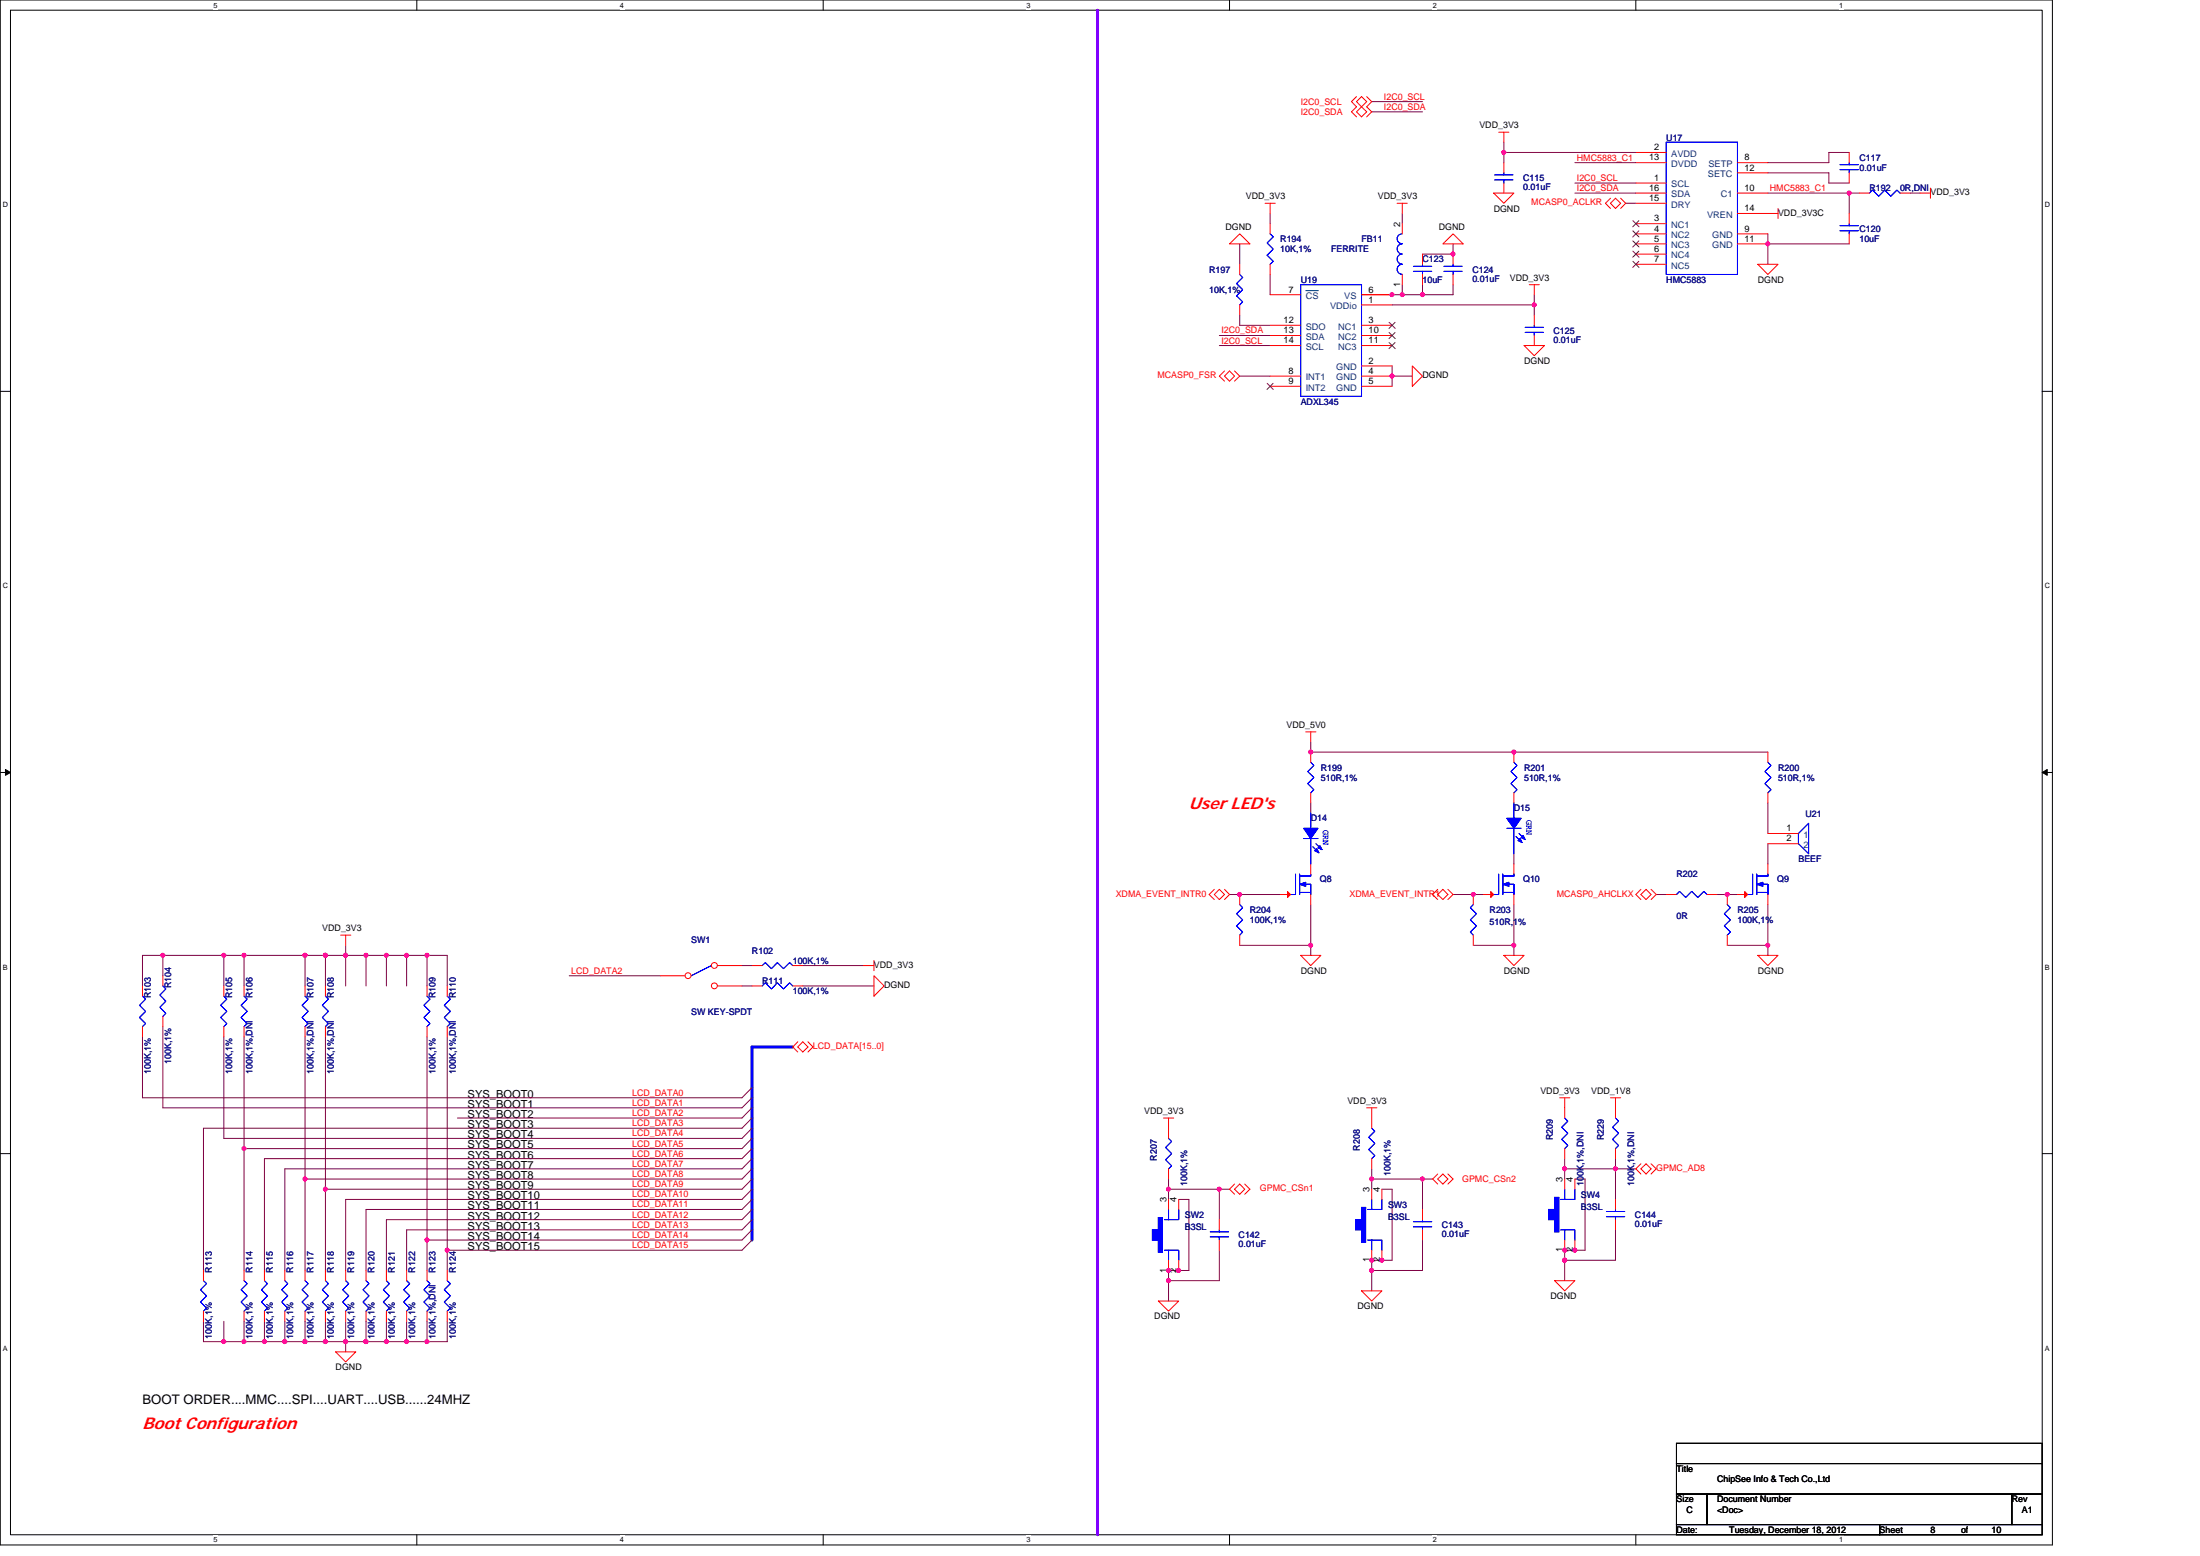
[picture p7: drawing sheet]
<svg xmlns="http://www.w3.org/2000/svg" width="297mm" height="210mm" viewBox="0 0 297 210" stroke-linecap="round" stroke-linejoin="round" font-family="sans-serif">
<path d="M0 0h277.1v208.5h-277.1zM1.4 1.4h274.3v205.7h-274.3z" fill="none" stroke="#000" stroke-width=".14"/>
<g fill="#fff">
<path d="M28.8 .1h.6v1.1h-.6z"/>
<path d="M28.8 207.3h.6v1.1h-.6z"/>
</g>
<path d="M56.3 0v1.4M56.3 207.1v1.4" fill="none" stroke="#000" stroke-width=".14"/>
<g fill="#fff">
<path d="M83.7 .1h.6v1.1h-.6z"/>
<path d="M83.7 207.3h.6v1.1h-.6z"/>
</g>
<path d="M111.1 0v1.4M111.1 207.1v1.4" fill="none" stroke="#000" stroke-width=".14"/>
<g fill="#fff">
<path d="M138.6 .1h.5v1.1h-.5z"/>
<path d="M138.6 207.3h.5v1.1h-.5z"/>
</g>
<path d="M166 0v1.4M166 207.1v1.4" fill="none" stroke="#000" stroke-width=".14"/>
<g fill="#fff">
<path d="M193.4 .1h.6v1.1h-.6z"/>
<path d="M193.4 207.3h.6v1.1h-.6z"/>
</g>
<path d="M220.9 0v1.4M220.9 207.1v1.4" fill="none" stroke="#000" stroke-width=".14"/>
<g fill="#fff">
<path d="M248.3 .1h.6v1.1h-.6z"/>
<path d="M248.3 207.3h.6v1.1h-.6z"/>
<path d="M.4 27.1h.7v1.1h-.7z"/>
<path d="M276.1 27.1h.7v1.1h-.7z"/>
<path d="M.4 78.5h.7v1.1h-.7z"/>
<path d="M276.1 78.5h.7v1.1h-.7z"/>
</g>
<path d="M0 52.8h1.4M275.7 52.8h1.4" fill="none" stroke="#000" stroke-width=".14"/>
<g fill="#fff">
<path d="M.4 130h.7v1.1h-.7z"/>
<path d="M276.1 130h.7v1.1h-.7z"/>
</g>
<path d="M0 104.2h1.4M275.7 104.2h1.4" fill="none" stroke="#000" stroke-width=".14"/>
<path d="M.7 103.8l.7 .4-.7 .4zM275.7 104.2l.7-.4v.8z" fill="#000" stroke="#000" stroke-width=".14"/>
<g fill="#fff">
<path d="M.4 181.4h.7v1.1h-.7z"/>
<path d="M276.1 181.4h.7v1.1h-.7z"/>
</g>
<path d="M0 155.7h1.4M275.7 155.7h1.4M226.4 194.8h49.3v2.7h-49.3zM226.4 197.5h49.3v4.1h-49.3zM226.4 201.6h4.1v4.1h-4.1zM226.4 205.7h27.4v1.4h-27.4zM230.5 201.6h41.1v4.1h-41.1zM253.8 205.7h21.9v1.4h-21.9zM271.6 201.6h4.1v4.1h-4.1z" fill="none" stroke="#000" stroke-width=".14"/>
<path d="M148.2 1.4v205.7" fill="none" stroke="#8000ff" stroke-width=".4"/>
<g fill="none" stroke="#800040" stroke-width=".14">
<path d="M185.2 13.7h6.9M185.2 15.1h6.9M203 19.2v2.7M167.4 32.9v2.8M171.5 37v2.8M171.5 28.8v1.4M183.8 39.8h5.5M189.3 39.8h2.8M189.3 38.4v1.4M189.3 28.8v1.4M192.1 38.4v1.4M196.2 32.9v1.4h-4.1"/>
<path d="M196.2 38.4v1.4h-4.1M203 20.6h17.9M207.2 39.8v1.3M212.6 21.9h8.3M212.6 26.1h8.3M212.6 24.7h8.3M219.5 27.4h1.4M238.7 31.6v1.3M238.7 32.9h11M238.7 32.9v2.8M238.7 26.1h11v2.7M238.7 23.3h8.2v1.4h2.8"/>
<path d="M249.7 20.6h-2.8v1.3h-8.2M249.7 26.1h1.4M257.9 26.1h1.4M164.6 46.6h6.9M164.6 45.3h6.9M167.4 50.8h4.1M167.4 42.5v1.4h4.1M188 41.1h19.2M188 50.8h2.7M188 49.4v1.4M188 50.8v1.3M207.2 41.1v1.4"/>
<path d="M177 108.4v1.3M177 100.1v1.4h61.7M204.4 115.2v1.4M238.7 113.9v2.7M238.7 108.4v4.1M19.2 139.9v8.2h81l1.3-1.3M22 138.5v11h78.2l1.3-1.4M22 128.9h-2.8v4.2M22 128.9v2.8M22 128.9h8.2M30.2 128.9v4.2M30.2 128.9h2.8"/>
<path d="M30.2 139.9v13.7h70l1.3-1.3M33 128.9h8.2M33 139.9v15.1M33 128.9v4.2M41.2 128.9v4.2M41.2 139.9v19.2M41.2 128.9h2.7M43.9 128.9h2.8M43.9 128.9v4.2M43.9 139.9v20.6M46.7 127.6v1.3M46.7 128.9v4.2"/>
<path d="M46.7 128.9h2.7M49.4 128.9v4.2M49.4 128.9h2.8M52.2 128.9v4.2M52.2 128.9h2.7v4.2M54.9 128.9h2.8M57.7 128.9v4.2M57.7 139.9v27.4M57.7 128.9h2.7v4.2M60.4 139.9v28.8M76.9 131.7h12.3M100.2 130.3h1.3"/>
<path d="M100.2 133.1h1.3M108.4 130.3h8.2M108.4 133.1h9.6M166 120.7h6.9M167.4 127.6h9.6M177 127.6v1.3M177 122.1v5.5M196.2 120.7h4.1M198.9 127.6h5.5M204.4 127.6v1.3M204.4 122.1v5.5M223.6 120.7h1.4"/>
<path d="M231.8 120.7h2.8M233.2 127.6h5.5M238.7 122.1v5.5M238.7 127.6v1.3M33 155v16.4M41.2 159.1v12.3M101.5 155l-1.3 1.4h-64.5v15M101.5 150.9l-1.3 1.4h-72.7v19.1M101.5 156.4l-1.3 1.3h-61.7v13.7M101.5 149.5l-1.3 1.4h-38.4M101.5 153.6l-1.3 1.4h-67.2M101.5 157.7l-1.3 1.4h-59"/>
<path d="M101.5 159.1l-1.3 1.4h-56.3M157.8 159.1v1.4M185.2 157.7v1.4M185.2 159.1h6.9M185.2 159.1v1.4M192.1 159.1h1.3M192.1 159.1v4.1M211.3 157.7v1.4M211.3 156.4v1.3M211.3 157.7h6.8M212.6 159.1h1.4v9.6h-2.7v4.1M218.1 157.7v4.2"/>
<path d="M218.1 157.7h2.8M218.1 156.4v1.3M27.5 178.3v2.8h2.7M30.2 178.3v2.8M33 178.3v2.8M35.7 178.3v2.8M38.5 178.3v2.8M41.2 178.3v2.8M43.9 160.5v10.9M43.9 178.3v2.8M46.7 178.3v2.8M49.4 178.3v2.8"/>
<path d="M52.2 178.3v2.8M54.9 178.3v2.8M57.7 178.3v2.8M57.7 167.3v4.1M60.4 168.7v2.7M60.4 178.3v2.8h-2.7M101.5 160.5l-1.3 1.4h-53.5v9.5M101.5 161.9l-1.3 1.3h-50.8v8.2M101.5 163.2l-1.3 1.4h-48v6.8M101.5 164.6l-1.3 1.4h-45.3v5.4M101.5 167.3l-1.3 1.4h-39.8M101.5 166l-1.3 1.3h-42.5"/>
<path d="M157.8 160.5v1.4M157.8 160.5h6.8v4.1M159.1 161.9h1.4v9.5h-2.7v4.2M164.6 160.5h1.4M164.6 168.7v4.1h-6.8M186.6 160.5h1.4v9.6h-2.8v4.1M192.1 167.3v4.1h-6.9M218.1 166v4.1h-6.8M30.2 181.1h2.8M33 181.1h2.7M35.7 181.1h2.8M38.5 181.1h2.7"/>
<path d="M41.2 181.1h2.7M43.9 181.1h2.8M46.7 181.1v1.3M46.7 181.1h2.7M49.4 181.1h2.8M52.2 181.1h2.7M54.9 181.1h2.8"/>
</g>
<g fill="#f0f" stroke="#f0f" stroke-width=".14">
<circle cx="164.6" cy="160.5" r=".27"/>
<circle cx="157.8" cy="172.8" r=".27"/>
<circle cx="157.8" cy="171.4" r=".27"/>
<circle cx="192" cy="159.1" r=".27"/>
<circle cx="185.2" cy="171.4" r=".27"/>
<circle cx="185.2" cy="170.1" r=".27"/>
<circle cx="186.6" cy="170.1" r=".27"/>
<circle cx="185.2" cy="159.1" r=".27"/>
<circle cx="218.1" cy="157.7" r=".27"/>
<circle cx="211.2" cy="170.1" r=".27"/>
<circle cx="211.2" cy="168.7" r=".27"/>
<circle cx="212.6" cy="168.7" r=".27"/>
<circle cx="211.2" cy="157.7" r=".27"/>
<circle cx="204.4" cy="101.5" r=".27"/>
<circle cx="233.2" cy="120.7" r=".27"/>
<circle cx="167.4" cy="120.7" r=".27"/>
<circle cx="187.9" cy="50.7" r=".27"/>
<circle cx="187.9" cy="39.8" r=".27"/>
<circle cx="196.2" cy="34.3" r=".27"/>
<circle cx="192" cy="39.8" r=".27"/>
<circle cx="189.3" cy="39.8" r=".27"/>
<circle cx="207.1" cy="41.1" r=".27"/>
<circle cx="203" cy="20.6" r=".27"/>
<circle cx="249.7" cy="26" r=".27"/>
<circle cx="238.7" cy="32.9" r=".27"/>
<circle cx="157.8" cy="160.5" r=".27"/>
<circle cx="159.1" cy="171.4" r=".27"/>
<circle cx="57.6" cy="167.3" r=".27"/>
<circle cx="60.4" cy="168.7" r=".27"/>
<circle cx="46.7" cy="128.9" r=".27"/>
<circle cx="43.9" cy="128.9" r=".27"/>
<circle cx="41.2" cy="128.9" r=".27"/>
<circle cx="49.4" cy="128.9" r=".27"/>
<circle cx="57.6" cy="128.9" r=".27"/>
<circle cx="41.2" cy="159.1" r=".27"/>
<circle cx="38.4" cy="181" r=".27"/>
<circle cx="35.7" cy="181" r=".27"/>
<circle cx="52.2" cy="181" r=".27"/>
<circle cx="49.4" cy="181" r=".27"/>
<circle cx="32.9" cy="181" r=".27"/>
<circle cx="54.9" cy="181" r=".27"/>
<circle cx="46.7" cy="181" r=".27"/>
<circle cx="43.9" cy="181" r=".27"/>
<circle cx="41.2" cy="181" r=".27"/>
<circle cx="54.9" cy="128.9" r=".27"/>
<circle cx="30.2" cy="128.9" r=".27"/>
<circle cx="22" cy="128.9" r=".27"/>
<circle cx="57.6" cy="181" r=".27"/>
<circle cx="30.2" cy="181" r=".27"/>
<circle cx="32.9" cy="128.9" r=".27"/>
<circle cx="32.9" cy="155" r=".27"/>
<circle cx="43.9" cy="160.5" r=".27"/>
<circle cx="52.2" cy="128.9" r=".27"/>
<circle cx="204.4" cy="127.6" r=".27"/>
<circle cx="198.9" cy="120.7" r=".27"/>
<circle cx="177" cy="101.5" r=".27"/>
<circle cx="238.7" cy="127.6" r=".27"/>
<circle cx="177" cy="127.6" r=".27"/>
</g>
<path d="M107 141.3h-5.5v26" fill="none" stroke="#00f" stroke-width=".4"/>
<g fill="none" stroke="#f00" stroke-width=".14">
<path d="M183.2 13.7l.6-.7 .7 .7-.7 .7zM183.2 15.1l.6-.7 .7 .7-.7 .7zM183.2 13l-.7 .7 .7 .7-.7 .7 .7 .7M184.5 13l.7 .7-.7 .7 .7 .7-.7 .7M202.3 17.8h1.4M203 17.8v1.4M166 32.9l1.4-1.3 1.4 1.3zM167.4 35.7v1.3M170.8 27.4h1.4M171.5 27.4v1.4M188.6 27.4h1.4M189.3 27.4v1.4"/>
<path d="M192.1 34.3v1.4M192.1 37v1.4M194.8 32.9l1.4-1.3 1.3 1.3zM196.2 34.3v1.4M196.2 37v1.4M201.7 26.1h2.7l-1.4 1.3zM203 21.9v1.4M203 24.7v1.4M206.5 38.4h1.3M207.2 38.4v1.4M217.4 27.4l.7-.6 .7 .6-.7 .7zM217.4 26.8l-.6 .6 .6 .7"/>
<path d="M218.8 26.8l.7 .6-.7 .7M220.9 20.6h4.1M220.9 21.9h4.1M220.9 24.7h4.1M220.9 26.1h4.1M220.9 27.4h4.1M220.9 30.2h4.1M220.9 31.6h4.1M220.9 32.9h4.1M220.9 34.3h4.1M220.9 35.7h4.1M234.6 28.8h5.5"/>
<path d="M234.6 32.9h4.1M234.6 31.6h4.1M234.6 26.1h4.1M234.6 23.3h4.1M234.6 21.9h4.1M237.3 35.7h2.8l-1.4 1.3zM240.1 28.1v1.4M249.7 28.8v1.4M249.7 31.6v1.3M249.7 20.6v1.3M249.7 23.3v1.4M251.1 26.1h1.3"/>
<path d="M256.5 26.1h1.4M259.3 26.1h1.3M260.6 25.4v1.4M165.3 50.1l-.7 .7 .7 .6M166 50.1l.7 .7-.7 .6-.7-.6zM166.7 50.1l.7 .7-.7 .6M167.4 41.1v1.4M190.7 49.4l1.4 1.4-1.4 1.3zM205.8 46.6h2.7l-1.3 1.4zM207.2 42.5v1.4M207.2 45.3v1.3M176.3 98.8h1.4"/>
<path d="M177 98.8v1.3M177 116.6v1.4M177 101.5v1.4M177 107v1.4M204.4 115.2h.1M204.4 108.4h.1M204.4 101.5v1.4M204.4 107v1.4M238.7 101.5v1.4M238.7 107v1.4M22 131.7v1.4M22 137.2v1.3"/>
<path d="M30.2 133.1v1.3M30.2 138.5v1.4M41.2 133.1v1.3M41.2 138.5v1.4M46 126.2h1.4M46.7 126.2v1.4M60.4 133.1v1.3M60.4 138.5v1.4M101.5 130.3h1.4M101.5 133.1h1.4M107 130.3h1.4M107 133.1h1.4"/>
<path d="M116.6 130.3h1.4M118 129.6v1.4M118 131.7l1.4 1.4-1.4 1.3zM164 120l-.7 .7 .7 .7M164.6 120l.7 .7-.7 .7-.6-.7zM165.3 120l.7 .7-.7 .7M167.4 120.7v1.4M167.4 126.2v1.4M172.9 120.7h1.3M175.6 128.9h2.7l-1.3 1.4zM177 120.7v1.4M194.1 120.7l.7-.7 .7 .7-.7 .7z"/>
<path d="M194.1 120l-.7 .7 .7 .7M195.5 120l.7 .7-.7 .7M198.9 126.2v1.4M198.9 120.7v1.4M203 128.9h2.8l-1.4 1.4zM221.5 120.7l.7-.7 .7 .7-.7 .7zM221.5 120l-.6 .7 .6 .7M222.9 120l.7 .7-.7 .7M233.2 120.7v1.4M233.2 126.2v1.4M237.3 128.9h2.8l-1.4 1.4zM107.7 140.6l-.7 .7 .7 .7"/>
<path d="M108.4 140.6l.7 .7-.7 .7-.7-.7zM109.1 140.6l.7 .7-.7 .7M157.1 150.9h1.4M157.8 150.9v2.7M157.8 157.7v1.4M166.7 159.8l-.7 .7 .7 .7M168.1 159.8l.7 .7-.7 .7M184.5 149.5h1.4M185.2 149.5v2.8M185.2 156.4v1.3M194.1 159.1l.7-.7 .7 .7-.7 .7zM194.1 158.4l-.7 .7 .7 .7"/>
<path d="M195.5 158.4l.7 .7-.7 .7M210.6 148.1h1.4M211.3 148.1v1.4M211.3 159.1v1.4M212.6 159.1v1.4M217.4 148.1h1.4M218.1 148.1v1.4M221.5 157.7l.7-.6 .7 .6-.7 .7zM221.5 157.1l-.6 .6 .6 .7M222.9 157.1l.7 .6-.7 .7M33 171.4v1.4M33 176.9v1.4"/>
<path d="M38.5 171.4v1.4M38.5 176.9v1.4M41.2 171.4v1.4M41.2 176.9v1.4M43.9 171.4v1.4M43.9 176.9v1.4M54.9 171.4v1.4M54.9 176.9v1.4M57.7 171.4v1.4M57.7 176.9v1.4M60.4 171.4v1.4M60.4 176.9v1.4"/>
<path d="M156.4 175.6h2.7l-1.3 1.3zM164.6 164.6v1.4M164.6 167.3v1.4M166.7 160.5l.7-.7 .7 .7-.7 .7zM183.8 174.2h2.8l-1.4 1.4zM192.1 163.2v1.4M192.1 166v1.3M209.9 172.8h2.7l-1.3 1.4zM211.3 167.3v1.4M212.6 167.3v1.4M218.1 161.9v1.3M218.1 164.6v1.4"/>
<path d="M45.3 182.4h2.7l-1.3 1.4z"/>
</g>
<g fill="none" stroke="#00f" stroke-width=".14">
<path d="M225 19.2h9.6v17.8h-9.6zM167.4 37l.4 .4-.8 .9 .8 .8-.8 .8 .8 .8-.4 .4M190.8 36.6h2.5M190.8 35.9h2.5M192.1 35.7v.2M192.1 36.6v.4M194.9 36.6h2.5M194.9 35.9h2.5M196.2 35.7v.2M196.2 36.6v.4M201.8 24.3h2.5M201.8 23.6h2.5"/>
<path d="M203 23.3v.3M203 24.3v.4M248.4 31.1h2.5M248.4 30.5h2.5M248.4 22.9h2.5M248.4 22.2h2.5M249.7 30.2v.3M249.7 31.1v.5M249.7 21.9v.3M249.7 22.9v.4M256.5 26.1l-.4-.4-.8 .8-.8-.8-.8 .8-.9-.8-.4 .4M205.9 44.9h2.5"/>
<path d="M205.9 44.2h2.5M207.2 43.9v.3M207.2 44.9v.4M174.9 118v2.7h-.7M175.5 118v2.7M175.5 118.2h1.5v-.2v.2h-1.4M176.2 119.3h.8v1.4v-1.4h-.6M177 102.9l.4 .4-.8 .8 .8 .8-.8 .8 .8 .9-.4 .4M203.5 111.8h1.9M204.4 108.4v3.4M204.4 111.1v4.1M204.4 102.9l.4 .4-.8 .8 .8 .8-.8 .8 .8 .9-.4 .4"/>
<path d="M204.7 112.9l.8 .8M205.1 112.5l.8 .8M238.7 102.9l.4 .4-.8 .8 .8 .8-.8 .8 .8 .9-.4 .4M22 133.1l.4 .4-.8 .8 .8 .8-.8 .8 .8 .9-.4 .4M30.2 134.4l.4 .4-.8 .9 .8 .8-.8 .8 .8 .8-.4 .4M41.2 134.4l.4 .4-.8 .9 .8 .8-.8 .8 .8 .8-.4 .4M60.4 134.4l.4 .4-.8 .9 .8 .8-.8 .8 .8 .8-.4 .4M96.1 130.3l-2.8 1.4M102.9 130.3l.4-.4 .9 .8 .8-.8 .8 .8 .8-.8 .4 .4M102.9 133.1l.4-.5 .9 .9 .8-.9 .8 .9 .8-.9 .4 .5M167.4 122.1l.4 .4-.8 .8 .8 .8-.8 .8 .8 .9-.4 .4M175.5 120.4h1.5"/>
<path d="M175.6 120.4h1.2M198.9 122.1l-.4 .4 .8 .8-.8 .8 .8 .8-.8 .9 .4 .4M233.2 122.1l.4 .4-.8 .8 .8 .8-.8 .8 .8 .9-.4 .4M157.8 153.6l.4 .4-.8 .9 .8 .8-.8 .8 .8 .8-.4 .4M185.2 152.3l.4 .4-.8 .8 .8 .8-.8 .8 .8 .9-.4 .4M33 172.8l.4 .4-.8 .9 .8 .8-.8 .8 .8 .8-.4 .4M38.5 172.8l.4 .4-.9 .9 .9 .8-.9 .8 .9 .8-.4 .4M41.2 172.8l.4 .4-.8 .9 .8 .8-.8 .8 .8 .8-.4 .4M43.9 172.8l.4 .4-.8 .9 .8 .8-.8 .8 .8 .8-.4 .4M54.9 172.8l.4 .4-.8 .9 .8 .8-.8 .8 .8 .8-.4 .4M57.7 172.8l.4 .4-.9 .9 .9 .8-.9 .8 .9 .8-.4 .4M60.4 172.8l.4 .4-.8 .9 .8 .8-.8 .8 .8 .8-.4 .4"/>
<path d="M163.4 166.9h2.5M163.4 166.2h2.5M164.6 166v.2M164.6 166.9v.4M190.8 165.6h2.5M190.8 164.9h2.5M192.1 164.6v.3M192.1 165.6v.4M210.7 161.9h.6M210.7 166h.6M211.3 166h1.3v1.3M211.3 166v1.3"/>
<path d="M211.3 160.5v1.4M212.6 160.5v1.4h-1.3M216.9 164.2h2.5M216.9 163.5h2.5M218.1 163.2v.3M218.1 164.2v.4"/>
</g>
<g fill="#00f" stroke="#00f" stroke-width=".14">
<path d="M205.2 113.2l.3 .5-.5-.3z" fill-rule="evenodd"/>
<path d="M205.7 112.8l.2 .5-.5-.3z" fill-rule="evenodd"/>
<path d="M203.5 110.4h1.9l-1 1.4z" fill-rule="evenodd"/>
<path d="M205.2 113.2l.3 .5-.5-.3z" fill-rule="evenodd"/>
<path d="M205.7 112.8l.2 .5-.5-.3z" fill-rule="evenodd"/>
<path d="M203.5 110.4h1.9l-1 1.4z" fill-rule="evenodd"/>
<path d="M175.5 119.3l.8-.2v.5z" fill-rule="evenodd"/>
<path d="M175.5 119.3l.8-.2v.5z" fill-rule="evenodd"/>
<path d="M209.9 161.6v4.6h.6v-4.6z" fill-rule="evenodd"/>
<path d="M209.1 163.2v1.4h.8v-1.4z" fill-rule="evenodd"/>
<path d="M209.9 161.6v4.6h.6v-4.6z" fill-rule="evenodd"/>
<path d="M209.1 163.2v1.4h.8v-1.4z" fill-rule="evenodd"/>
</g>
<path d="M220.5 29.8l.8 .8M220.5 31.2l.8 .8M220.5 32.5l.8 .8M220.5 33.9l.8 .8M220.5 35.3l.8 .8M221.3 29.8l-.9 .8M221.3 31.2l-.9 .8M221.3 32.5l-.9 .8M221.3 33.9l-.9 .8M221.3 35.3l-.9 .8" fill="none" stroke="#804000" stroke-width=".14"/>
<path d="M173.8 120.3l.4 .4-.4 .4z" fill="#f00" stroke="#f00" stroke-width=".14"/>
<circle cx="92.9" cy="131.7" r=".4" fill="#fff" stroke="#f00" stroke-width=".14"/>
<path d="M89.2 131.7h3.3" fill="none" stroke="#f00" stroke-width=".14"/>
<circle cx="96.5" cy="130.3" r=".4" fill="#fff" stroke="#f00" stroke-width=".14"/>
<path d="M96.9 130.3h3.3" fill="none" stroke="#f00" stroke-width=".14"/>
<circle cx="96.5" cy="133" r=".4" fill="#fff" stroke="#f00" stroke-width=".14"/>
<g fill="none" stroke="#f00" stroke-width=".14">
<path d="M171.5 39.8h4.1M171.5 30.2v1.4M171.5 35.7v1.3M183.8 39.8h4.2M189.3 37v1.4M189.3 30.2v1.4M171.5 43.9h4.1M171.5 45.3h4.1M171.5 46.6h4.1M171.5 50.8h4.1M171.5 52.1h4.1M183.8 52.1h4.2"/>
<path d="M183.8 50.8h4.2M183.8 49.4h4.2M183.8 46.6h4.2M183.8 45.3h4.2M183.8 43.9h4.2M183.8 41.1h4.2M177 116.6h.1M177 109.7h.1M204.4 116.6v1.4M238.7 116.6v1.4M238.7 112.5h4.1M238.7 113.9h4.1"/>
<path d="M19.2 133.1v1.3M19.2 138.5v1.4M33 133.1v1.3M33 138.5v1.4M43.9 133.1v1.3M43.9 138.5v1.4M57.7 133.1v1.3M57.7 138.5v1.4M96.9 133.1h3.3M200.3 120.7h1.4M204.4 120.7v1.4M225 120.7h1.4"/>
<path d="M230.5 120.7h1.3M234.6 120.7h1.4M238.7 120.7v1.4M211.3 149.5v1.4M211.3 155v1.4M218.1 149.5v1.4M218.1 155v1.4M27.5 171.4v1.4M27.5 176.9v1.4M35.7 171.4v1.4M35.7 176.9v1.4M46.7 171.4v1.4"/>
<path d="M46.7 176.9v1.4M49.4 171.4v1.4M49.4 176.9v1.4M52.2 171.4v1.4M52.2 176.9v1.4M157.8 170.1v1.4M157.8 161.9v1.3M159.1 170.1v1.4M159.1 161.9v1.3M185.2 168.7v1.4M185.2 160.5v1.4M186.6 168.7v1.4"/>
<path d="M186.6 160.5v1.4"/>
</g>
<g fill="none" stroke="#00f" stroke-width=".14">
<path d="M171.5 31.6l.4 .4-.8 .8 .8 .8-.8 .8 .8 .9-.4 .4M175.6 38.4h8.2v15.1h-8.2zM189.3 35.7a.68 .68 0 0 0-.7 .6 .68 .68 0 0 0 .7 .7M189.3 34.3a.68 .68 0 0 0-.7 .7 .68 .68 0 0 0 .7 .6M189.3 32.9a.68 .68 0 0 0-.7 .7 .68 .68 0 0 0 .7 .7M189.3 31.6a.67 .67 0 0 0-.7 .6 .67 .67 0 0 0 .7 .7M176 113.2h1.9M177 109.7v3.5M177 112.5v4.1M177.2 114.3l.9 .8M177.7 113.9l.8 .8M202.4 118v2.7h-.7"/>
<path d="M202.9 118v2.7M202.9 118.2h1.5v-.2v.2h-1.4M203.6 119.3h.8v1.4v-1.4h-.5M236.6 118v2.7h-.6M237.2 118v2.7M237.2 118.2h1.5v-.2v.2h-1.4M237.9 119.3h.8v1.4v-1.4h-.6M242.8 112.5l1.4-1.4v4.1l-1.4-1.3zM19.2 134.4l.5 .4-.9 .9 .9 .8-.9 .8 .9 .8-.5 .4M33 134.4l.4 .4-.8 .9 .8 .8-.8 .8 .8 .8-.4 .4M43.9 134.4l.4 .4-.8 .9 .8 .8-.8 .8 .8 .8-.4 .4M57.7 134.4l.4 .4-.9 .9 .9 .8-.9 .8 .9 .8-.4 .4"/>
<path d="M202.9 120.4h1.5M203 120.4h1.3M226.4 120.7l.4-.4 .8 .8 .8-.8 .8 .8 .9-.8 .4 .4M237.2 120.4h1.5M237.3 120.4h1.3M211.3 150.9l.4 .4-.8 .8 .8 .8-.8 .9 .8 .8-.4 .4M218.1 150.9l.4 .4-.8 .8 .8 .8-.8 .9 .8 .8-.4 .4M27.5 172.8l.4 .4-.8 .9 .8 .8-.8 .8 .8 .8-.4 .4M35.7 172.8l.4 .4-.8 .9 .8 .8-.8 .8 .8 .8-.4 .4M46.7 172.8l.4 .4-.8 .9 .8 .8-.8 .8 .8 .8-.4 .4M49.4 172.8l.4 .4-.8 .9 .8 .8-.8 .8 .8 .8-.4 .4M52.2 172.8l.4 .4-.9 .9 .9 .8-.9 .8 .9 .8-.4 .4"/>
<path d="M157.2 164.6h.6M157.2 168.7h.6M157.8 168.7v1.4M157.8 163.2v1.4M157.8 168.7h1.3v1.4M159.1 163.2v1.4h-1.3M184.7 163.2h.5M184.7 167.3h.5M185.2 167.3v1.4M185.2 161.9v1.3M185.2 167.3h1.4v1.4M186.6 161.9v1.3h-1.4"/>
</g>
<g fill="#00f" stroke="#00f" stroke-width=".14">
<path d="M237.2 119.3l.8-.2v.5z" fill-rule="evenodd"/>
<path d="M237.2 119.3l.8-.2v.5z" fill-rule="evenodd"/>
<path d="M183.8 162.9v4.7h.6v-4.7z" fill-rule="evenodd"/>
<path d="M183 164.6v1.4h.8v-1.4z" fill-rule="evenodd"/>
<path d="M183.8 162.9v4.7h.6v-4.7z" fill-rule="evenodd"/>
<path d="M183 164.6v1.4h.8v-1.4z" fill-rule="evenodd"/>
<path d="M177.8 114.5l.3 .6-.6-.3z" fill-rule="evenodd"/>
<path d="M178.2 114.1l.3 .6-.6-.3z" fill-rule="evenodd"/>
<path d="M176 111.8h1.9l-.9 1.4z" fill-rule="evenodd"/>
<path d="M177.8 114.5l.3 .6-.6-.3z" fill-rule="evenodd"/>
<path d="M178.2 114.1l.3 .6-.6-.3z" fill-rule="evenodd"/>
<path d="M176 111.8h1.9l-.9 1.4z" fill-rule="evenodd"/>
<path d="M156.4 164.3v4.7h.5v-4.7z" fill-rule="evenodd"/>
<path d="M155.6 166v1.3h.8v-1.3z" fill-rule="evenodd"/>
<path d="M156.4 164.3v4.7h.5v-4.7z" fill-rule="evenodd"/>
<path d="M155.6 166v1.3h.8v-1.3z" fill-rule="evenodd"/>
<path d="M202.9 119.3l.8-.2v.5z" fill-rule="evenodd"/>
<path d="M202.9 119.3l.8-.2v.5z" fill-rule="evenodd"/>
</g>
<g fill="#f00" stroke="#f00" stroke-width=".14">
<path d="M235.6 120.3l.4 .4-.4 .4z"/>
<path d="M201.3 120.3l.4 .4-.4 .4z"/>
</g>
<path d="M176.3 39.2h1.7" fill="none" stroke="#004080" stroke-width=".14"/>
<path d="M171.1 51.7l.8 .9M171.9 51.7l-.8 .9M187.6 46.2l.8 .9M187.6 44.9l.8 .8M187.6 43.5l.8 .8M188.4 46.2l-.9 .9M188.4 44.9l-.9 .8M188.4 43.5l-.9 .8" fill="none" stroke="#804000" stroke-width=".14"/>
<g fill="#f0f" stroke="#f0f" stroke-width=".14">
<circle cx="164.6" cy="160.5" r=".27"/>
<circle cx="157.8" cy="172.8" r=".27"/>
<circle cx="157.8" cy="171.4" r=".27"/>
<circle cx="192" cy="159.1" r=".27"/>
<circle cx="185.2" cy="171.4" r=".27"/>
<circle cx="185.2" cy="170.1" r=".27"/>
<circle cx="186.6" cy="170.1" r=".27"/>
<circle cx="185.2" cy="159.1" r=".27"/>
<circle cx="218.1" cy="157.7" r=".27"/>
<circle cx="211.2" cy="170.1" r=".27"/>
<circle cx="211.2" cy="168.7" r=".27"/>
<circle cx="212.6" cy="168.7" r=".27"/>
<circle cx="211.2" cy="157.7" r=".27"/>
<circle cx="204.4" cy="101.5" r=".27"/>
<circle cx="233.2" cy="120.7" r=".27"/>
<circle cx="167.4" cy="120.7" r=".27"/>
<circle cx="187.9" cy="50.7" r=".27"/>
<circle cx="187.9" cy="39.8" r=".27"/>
<circle cx="196.2" cy="34.3" r=".27"/>
<circle cx="192" cy="39.8" r=".27"/>
<circle cx="189.3" cy="39.8" r=".27"/>
<circle cx="207.1" cy="41.1" r=".27"/>
<circle cx="203" cy="20.6" r=".27"/>
<circle cx="249.7" cy="26" r=".27"/>
<circle cx="238.7" cy="32.9" r=".27"/>
<circle cx="157.8" cy="160.5" r=".27"/>
<circle cx="159.1" cy="171.4" r=".27"/>
<circle cx="57.6" cy="167.3" r=".27"/>
<circle cx="60.4" cy="168.7" r=".27"/>
<circle cx="46.7" cy="128.9" r=".27"/>
<circle cx="43.9" cy="128.9" r=".27"/>
<circle cx="41.2" cy="128.9" r=".27"/>
<circle cx="49.4" cy="128.9" r=".27"/>
<circle cx="57.6" cy="128.9" r=".27"/>
<circle cx="41.2" cy="159.1" r=".27"/>
<circle cx="38.4" cy="181" r=".27"/>
<circle cx="35.7" cy="181" r=".27"/>
<circle cx="52.2" cy="181" r=".27"/>
<circle cx="49.4" cy="181" r=".27"/>
<circle cx="32.9" cy="181" r=".27"/>
<circle cx="54.9" cy="181" r=".27"/>
<circle cx="46.7" cy="181" r=".27"/>
<circle cx="43.9" cy="181" r=".27"/>
<circle cx="41.2" cy="181" r=".27"/>
<circle cx="54.9" cy="128.9" r=".27"/>
<circle cx="30.2" cy="128.9" r=".27"/>
<circle cx="22" cy="128.9" r=".27"/>
<circle cx="57.6" cy="181" r=".27"/>
<circle cx="30.2" cy="181" r=".27"/>
<circle cx="32.9" cy="128.9" r=".27"/>
<circle cx="32.9" cy="155" r=".27"/>
<circle cx="43.9" cy="160.5" r=".27"/>
<circle cx="52.2" cy="128.9" r=".27"/>
<circle cx="204.4" cy="127.6" r=".27"/>
<circle cx="198.9" cy="120.7" r=".27"/>
<circle cx="177" cy="101.5" r=".27"/>
<circle cx="238.7" cy="127.6" r=".27"/>
<circle cx="177" cy="127.6" r=".27"/>
</g>
<g font-size="2.3" fill="#f00">
<text x="160.5" y="109.2">User LED's</text>
<text x="19.2" y="192.8">Boot Configuration</text>
</g>
<text font-size="1.8" x="19.2" y="189.5">BOOT ORDER....MMC....SPI....UART....USB......24MHZ</text>
<g font-size="1.5">
<text x="63.1" y="148.1">SYS_BOOT0</text>
<text x="63.1" y="149.5">SYS_BOOT1</text>
<text x="63.1" y="153.6">SYS_BOOT4</text>
<text x="63.1" y="150.9">SYS_BOOT2</text>
<text x="63.1" y="152.2">SYS_BOOT3</text>
<text x="63.1" y="155">SYS_BOOT5</text>
<text x="63.1" y="161.8">SYS_BOOT10</text>
<text x="63.1" y="159.1">SYS_BOOT8</text>
<text x="63.1" y="160.5">SYS_BOOT9</text>
<text x="63.1" y="157.7">SYS_BOOT7</text>
<text x="63.1" y="156.4">SYS_BOOT6</text>
<text x="63.1" y="163.2">SYS_BOOT11</text>
<text x="63.1" y="164.6">SYS_BOOT12</text>
<text x="63.1" y="165.9">SYS_BOOT13</text>
<text x="63.1" y="167.3">SYS_BOOT14</text>
<text x="63.1" y="168.7">SYS_BOOT15</text>
</g>
<g font-size="1.2" fill="#f00">
<text x="175.6" y="14.2">I2C0_SCL</text>
<text x="175.6" y="15.5">I2C0_SDA</text>
<text x="186.9" y="14.8">I2C0_SDA</text>
<text x="186.9" y="13.4">I2C0_SCL</text>
<text x="212.9" y="21.7">HMC5883_C1</text>
<text x="206.8" y="27.7">MCASP0_ACLKR</text>
<text x="212.9" y="25.8">I2C0_SDA</text>
<text x="212.9" y="24.4">I2C0_SCL</text>
<text x="239" y="25.8">HMC5883_C1</text>
<text x="164.9" y="46.4">I2C0_SCL</text>
<text x="164.9" y="45">I2C0_SDA</text>
<text x="156.3" y="51.1">MCASP0_FSR</text>
<text x="150.6" y="121">XDMA_EVENT_INTR0</text>
<text x="182.2" y="121">XDMA_EVENT_INTR1</text>
<text x="210.2" y="121">MCASP0_AHCLKX</text>
<text x="77.1" y="131.4">LCD_DATA2</text>
<text x="109.8" y="141.6">LCD_DATA[15..0]</text>
<text x="85.4" y="147.9">LCD_DATA0</text>
<text x="85.4" y="149.2">LCD_DATA1</text>
<text x="85.4" y="150.6">LCD_DATA2</text>
<text x="85.4" y="153.4">LCD_DATA4</text>
<text x="85.4" y="154.7">LCD_DATA5</text>
<text x="85.4" y="152">LCD_DATA3</text>
<text x="85.4" y="156.1">LCD_DATA6</text>
<text x="85.4" y="157.5">LCD_DATA7</text>
<text x="85.4" y="158.8">LCD_DATA8</text>
<text x="85.4" y="160.2">LCD_DATA9</text>
<text x="85.4" y="161.6">LCD_DATA10</text>
<text x="170.1" y="160.8">GPMC_CSn1</text>
<text x="197.4" y="159.6">GPMC_CSn2</text>
<text x="223.6" y="158">GPMC_AD8</text>
<text x="85.4" y="162.9">LCD_DATA11</text>
<text x="85.4" y="164.3">LCD_DATA12</text>
<text x="85.4" y="165.7">LCD_DATA13</text>
<text x="85.4" y="167.1">LCD_DATA14</text>
<text x="85.4" y="168.4">LCD_DATA15</text>
</g>
<g font-size="1.2">
<text x="199.7" y="17.3">VDD_3V3</text>
<text x="222.7" y="21.7">13</text>
<text x="223.3" y="20.3">2</text>
<text x="235.5" y="23">12</text>
<text x="235.5" y="21.7">8</text>
<text x="168.2" y="26.9">VDD_3V3</text>
<text x="186" y="26.9">VDD_3V3</text>
<text x="201.7" y="28.6">DGND</text>
<text x="222.7" y="25.8">16</text>
<text x="222.7" y="27.1">15</text>
<text x="223.3" y="24.4">1</text>
<text x="223.3" y="29.9">3</text>
<text x="235.5" y="28.5">14</text>
<text x="235.5" y="25.8">10</text>
<text x="240.1" y="29.1">VDD_3V3C</text>
<text x="260.6" y="26.4">VDD_3V3</text>
<text x="165.5" y="31">DGND</text>
<text x="189" y="30.6" transform="rotate(-90 189 30.6)">2</text>
<text x="194.3" y="31">DGND</text>
<text x="223.3" y="31.3">4</text>
<text x="223.3" y="32.6">5</text>
<text x="223.3" y="34">6</text>
<text x="223.3" y="35.4">7</text>
<text x="235.5" y="32.6">11</text>
<text x="235.5" y="31.3">9</text>
<text x="174" y="39.5">7</text>
<text x="184.8" y="39.5">6</text>
<text x="184.8" y="40.9">1</text>
<text x="189" y="38.7" transform="rotate(-90 189 38.7)">1</text>
<text x="203.9" y="37.9">VDD_3V3</text>
<text x="237.3" y="38.2">DGND</text>
<text x="173.3" y="43.6">12</text>
<text x="173.3" y="45">13</text>
<text x="173.3" y="46.3">14</text>
<text x="184.8" y="46.3">11</text>
<text x="184.8" y="45">10</text>
<text x="184.8" y="43.6">3</text>
<text x="174" y="50.5">8</text>
<text x="174" y="51.8">9</text>
<text x="184.8" y="51.8">5</text>
<text x="184.8" y="50.5">4</text>
<text x="184.8" y="49.1">2</text>
<text x="192.1" y="51.1">DGND</text>
<text x="205.8" y="49.1">DGND</text>
<text x="173.7" y="98.2">VDD_5V0</text>
<text x="241.2" y="112.2">1</text>
<text x="241.2" y="113.6">2</text>
<text x="43.5" y="125.7">VDD_3V3</text>
<text x="118" y="130.6">VDD_3V3</text>
<text x="175.6" y="131.4">DGND</text>
<text x="203" y="131.4">DGND</text>
<text x="237.3" y="131.4">DGND</text>
<text x="119.4" y="133.3">DGND</text>
<text x="181.9" y="149">VDD_3V3</text>
<text x="208" y="147.6">VDD_3V3</text>
<text x="214.8" y="147.6">VDD_1V8</text>
<text x="154.5" y="150.3">VDD_3V3</text>
<text x="184.9" y="160.9" transform="rotate(-90 184.9 160.9)">3</text>
<text x="186.3" y="160.9" transform="rotate(-90 186.3 160.9)">4</text>
<text x="211" y="159.5" transform="rotate(-90 211 159.5)">3</text>
<text x="212.3" y="159.5" transform="rotate(-90 212.3 159.5)">4</text>
<text x="157.5" y="162.3" transform="rotate(-90 157.5 162.3)">3</text>
<text x="158.9" y="162.3" transform="rotate(-90 158.9 162.3)">4</text>
<text x="157.5" y="171.7" transform="rotate(-90 157.5 171.7)">1</text>
<text x="158.9" y="171.7" transform="rotate(-90 158.9 171.7)">2</text>
<text x="184.9" y="170.4" transform="rotate(-90 184.9 170.4)">1</text>
<text x="186.3" y="170.4" transform="rotate(-90 186.3 170.4)">2</text>
<text x="211" y="169" transform="rotate(-90 211 169)">1</text>
<text x="212.3" y="169" transform="rotate(-90 212.3 169)">2</text>
<text x="155.8" y="178.1">DGND</text>
<text x="183.3" y="176.7">DGND</text>
<text x="209.4" y="175.3">DGND</text>
<text x="45.3" y="184.9">DGND</text>
<text x="226.4" y="198.6">Title</text>
<text x="226.4" y="202.8">Size</text>
<text x="231.8" y="202.8">Document Number</text>
<text x="231.8" y="200">ChipSee Info &amp; Tech Co.,Ltd</text>
<text x="271.6" y="202.8">Rev</text>
<text x="226.4" y="206.9">Date:</text>
<text x="227.7" y="204.1">C</text>
<text x="231.8" y="204.1">&lt;Doc&gt;</text>
<text x="233.5" y="206.9">Tuesday, December 18, 2012</text>
<text x="253.8" y="206.9">Sheet</text>
<text x="260.6" y="206.9">8</text>
<text x="264.8" y="206.9">of</text>
<text x="268.9" y="206.9">10</text>
<text x="273" y="204.1">A1</text>
</g>
<g font-size="1.2" fill="#000080">
<text x="225" y="19">U17</text>
<text x="251.1" y="21.7">C117</text>
<text x="251.1" y="23.1">0.01uF</text>
<text x="205.7" y="24.4">C115</text>
<text x="205.7" y="25.7">0.01uF</text>
<text x="252.4" y="25.8">R192</text>
<text x="256.5" y="25.8">0R,DNI</text>
<text x="172.9" y="32.7">R194</text>
<text x="172.9" y="34">10K,1%</text>
<text x="179.7" y="34">FERRITE</text>
<text x="183.8" y="32.7">FB11</text>
<text x="192.1" y="35.4">C123</text>
<text x="251.1" y="31.3">C120</text>
<text x="251.1" y="32.7">10uF</text>
<text x="163.3" y="36.8">R197</text>
<text x="163.3" y="39.5">10K,1%</text>
<text x="175.6" y="38.2">U19</text>
<text x="192.1" y="38.2">10uF</text>
<text x="198.8" y="36.8">C124</text>
<text x="198.8" y="38">0.01uF</text>
<text x="225" y="38.2">HMC5883</text>
<text x="209.8" y="45">C125</text>
<text x="209.8" y="46.2">0.01uF</text>
<text x="175.6" y="54.6">ADXL345</text>
<text x="178.3" y="104">R199</text>
<text x="178.3" y="105.4">510R,1%</text>
<text x="205.8" y="104">R201</text>
<text x="205.8" y="105.4">510R,1%</text>
<text x="240.1" y="104">R200</text>
<text x="240.1" y="105.4">510R,1%</text>
<text x="177" y="110.8">D14</text>
<text x="204.4" y="109.5">D15</text>
<text x="243.8" y="110.3">U21</text>
<text x="178.2" y="119.1">Q8</text>
<text x="205.7" y="119.1">Q10</text>
<text x="226.4" y="118.4">R202</text>
<text x="239.9" y="119.1">Q9</text>
<text x="242.8" y="116.3">BEEF</text>
<text x="168.8" y="123.2">R204</text>
<text x="168.8" y="124.6">100K,1%</text>
<text x="201.1" y="123.2">R203</text>
<text x="201.1" y="124.8">510R,1%</text>
<text x="226.4" y="124">0R</text>
<text x="234.6" y="123.2">R205</text>
<text x="234.6" y="124.6">100K,1%</text>
<text x="93.3" y="127.3">SW1</text>
<text x="101.5" y="128.7">R102</text>
<text x="107" y="130">100K,1%</text>
<text x="20.4" y="134.7" transform="rotate(-90 20.4 134.7)">R103</text>
<text x="23.1" y="133.3" transform="rotate(-90 23.1 133.3)">R104</text>
<text x="31.4" y="134.7" transform="rotate(-90 31.4 134.7)">R105</text>
<text x="34.1" y="134.7" transform="rotate(-90 34.1 134.7)">R106</text>
<text x="42.3" y="134.7" transform="rotate(-90 42.3 134.7)">R107</text>
<text x="45.1" y="134.7" transform="rotate(-90 45.1 134.7)">R108</text>
<text x="58.8" y="134.7" transform="rotate(-90 58.8 134.7)">R109</text>
<text x="61.5" y="134.7" transform="rotate(-90 61.5 134.7)">R110</text>
<text x="93.3" y="136.9">SW KEY-SPDT</text>
<text x="102.9" y="132.8">R111</text>
<text x="107" y="134.2">100K,1%</text>
<text x="23.1" y="143.6" transform="rotate(-90 23.1 143.6)">100K,1%</text>
<text x="20.4" y="145" transform="rotate(-90 20.4 145)">100K,1%</text>
<text x="31.4" y="145" transform="rotate(-90 31.4 145)">100K,1%</text>
<text x="34.1" y="145" transform="rotate(-90 34.1 145)">100K,1%,DNI</text>
<text x="42.3" y="145" transform="rotate(-90 42.3 145)">100K,1%,DNI</text>
<text x="45.1" y="145" transform="rotate(-90 45.1 145)">100K,1%,DNI</text>
<text x="58.8" y="145" transform="rotate(-90 58.8 145)">100K,1%</text>
<text x="61.5" y="145" transform="rotate(-90 61.5 145)">100K,1%,DNI</text>
<text x="183.6" y="155.3" transform="rotate(-90 183.6 155.3)">R208</text>
<text x="209.7" y="153.9" transform="rotate(-90 209.7 153.9)">R209</text>
<text x="216.5" y="153.9" transform="rotate(-90 216.5 153.9)">R229</text>
<text x="156.2" y="156.6" transform="rotate(-90 156.2 156.6)">R207</text>
<text x="160.3" y="160.1" transform="rotate(-90 160.3 160.1)">100K,1%</text>
<text x="187.7" y="158.7" transform="rotate(-90 187.7 158.7)">100K,1%</text>
<text x="213.5" y="161.6">SW4</text>
<text x="213.8" y="160.1" transform="rotate(-90 213.8 160.1)">100K,1%,DNI</text>
<text x="220.6" y="160.1" transform="rotate(-90 220.6 160.1)">100K,1%,DNI</text>
<text x="160" y="164.3">SW2</text>
<text x="160" y="166">B3SL</text>
<text x="167.2" y="167.1">C142</text>
<text x="187.4" y="163">SW3</text>
<text x="187.4" y="164.6">B3SL</text>
<text x="194.7" y="165.7">C143</text>
<text x="194.7" y="167">0.01uF</text>
<text x="213.5" y="163.3">B3SL</text>
<text x="220.7" y="164.3">C144</text>
<text x="220.7" y="165.6">0.01uF</text>
<text x="28.6" y="171.7" transform="rotate(-90 28.6 171.7)">R113</text>
<text x="34.1" y="171.7" transform="rotate(-90 34.1 171.7)">R114</text>
<text x="36.8" y="171.7" transform="rotate(-90 36.8 171.7)">R115</text>
<text x="39.6" y="171.7" transform="rotate(-90 39.6 171.7)">R116</text>
<text x="42.3" y="171.7" transform="rotate(-90 42.3 171.7)">R117</text>
<text x="45.1" y="171.7" transform="rotate(-90 45.1 171.7)">R118</text>
<text x="47.8" y="171.7" transform="rotate(-90 47.8 171.7)">R119</text>
<text x="50.6" y="171.7" transform="rotate(-90 50.6 171.7)">R120</text>
<text x="53.3" y="171.7" transform="rotate(-90 53.3 171.7)">R121</text>
<text x="56" y="171.7" transform="rotate(-90 56 171.7)">R122</text>
<text x="58.8" y="171.7" transform="rotate(-90 58.8 171.7)">R123</text>
<text x="61.5" y="171.7" transform="rotate(-90 61.5 171.7)">R124</text>
<text x="167.2" y="168.3">0.01uF</text>
<text x="28.6" y="180.6" transform="rotate(-90 28.6 180.6)">100K,1%</text>
<text x="34.1" y="180.6" transform="rotate(-90 34.1 180.6)">100K,1%</text>
<text x="36.8" y="180.6" transform="rotate(-90 36.8 180.6)">100K,1%</text>
<text x="39.6" y="180.6" transform="rotate(-90 39.6 180.6)">100K,1%</text>
<text x="42.3" y="180.6" transform="rotate(-90 42.3 180.6)">100K,1%</text>
<text x="45.1" y="180.6" transform="rotate(-90 45.1 180.6)">100K,1%</text>
<text x="47.8" y="180.6" transform="rotate(-90 47.8 180.6)">100K,1%</text>
<text x="50.6" y="180.6" transform="rotate(-90 50.6 180.6)">100K,1%</text>
<text x="53.3" y="180.6" transform="rotate(-90 53.3 180.6)">100K,1%</text>
<text x="56" y="180.6" transform="rotate(-90 56 180.6)">100K,1%</text>
<text x="58.8" y="180.6" transform="rotate(-90 58.8 180.6)">100K,1%,DNI</text>
<text x="61.5" y="180.6" transform="rotate(-90 61.5 180.6)">100K,1%</text>
</g>
<g font-size="1.2" fill="#004080">
<text x="225.7" y="21.1">AVDD</text>
<text x="225.7" y="22.5">DVDD</text>
<text x="230.6" y="23.9">SETC</text>
<text x="230.7" y="22.5">SETP</text>
<text x="225.7" y="25.3">SCL</text>
<text x="225.7" y="26.6">SDA</text>
<text x="225.7" y="28">DRY</text>
<text x="230.5" y="29.4">VREN</text>
<text x="232.3" y="26.6">C1</text>
<text x="225.7" y="30.8">NC1</text>
<text x="225.7" y="32.1">NC2</text>
<text x="225.7" y="33.5">NC3</text>
<text x="225.7" y="34.9">NC4</text>
<text x="231.2" y="33.5">GND</text>
<text x="231.2" y="32.1">GND</text>
<text x="176.3" y="40.3">CS</text>
<text x="179.6" y="41.7">VDDio</text>
<text x="181.5" y="40.3">VS</text>
<text x="225.7" y="36.2">NC5</text>
<text x="176.3" y="44.5">SDO</text>
<text x="176.3" y="45.8">SDA</text>
<text x="176.3" y="47.2">SCL</text>
<text x="180.7" y="47.2">NC3</text>
<text x="180.7" y="45.8">NC2</text>
<text x="180.7" y="44.5">NC1</text>
<text x="176.3" y="51.3">INT1</text>
<text x="176.3" y="52.7">INT2</text>
<text x="180.4" y="52.7">GND</text>
<text x="180.4" y="51.3">GND</text>
<text x="180.4" y="50">GND</text>
<text x="243.5" y="113.1">1</text>
<text x="243.5" y="114.4">2</text>
</g>
<g font-size="1.2" fill="#00f">
<text x="178.7" y="112.1" transform="rotate(90 178.7 112.1)">GRN</text>
<text x="206.1" y="110.7" transform="rotate(90 206.1 110.7)">GRN</text>
</g>
<g font-size="1">
<text x="28.8" y="1">5</text>
<text x="83.7" y="1">4</text>
<text x="138.6" y="1">3</text>
<text x="193.4" y="1">2</text>
<text x="248.3" y="1">1</text>
<text x=".4" y="28">D</text>
<text x="276.1" y="28">D</text>
<text x=".4" y="79.4">C</text>
<text x="276.1" y="79.4">C</text>
<text x=".4" y="130.9">B</text>
<text x="276.1" y="130.9">B</text>
<text x=".4" y="182.3">A</text>
<text x="276.1" y="182.3">A</text>
<text x="28.8" y="208.2">5</text>
<text x="83.7" y="208.2">4</text>
<text x="138.6" y="208.2">3</text>
<text x="193.4" y="208.2">2</text>
<text x="248.3" y="208.2">1</text>
</g>
</svg>
